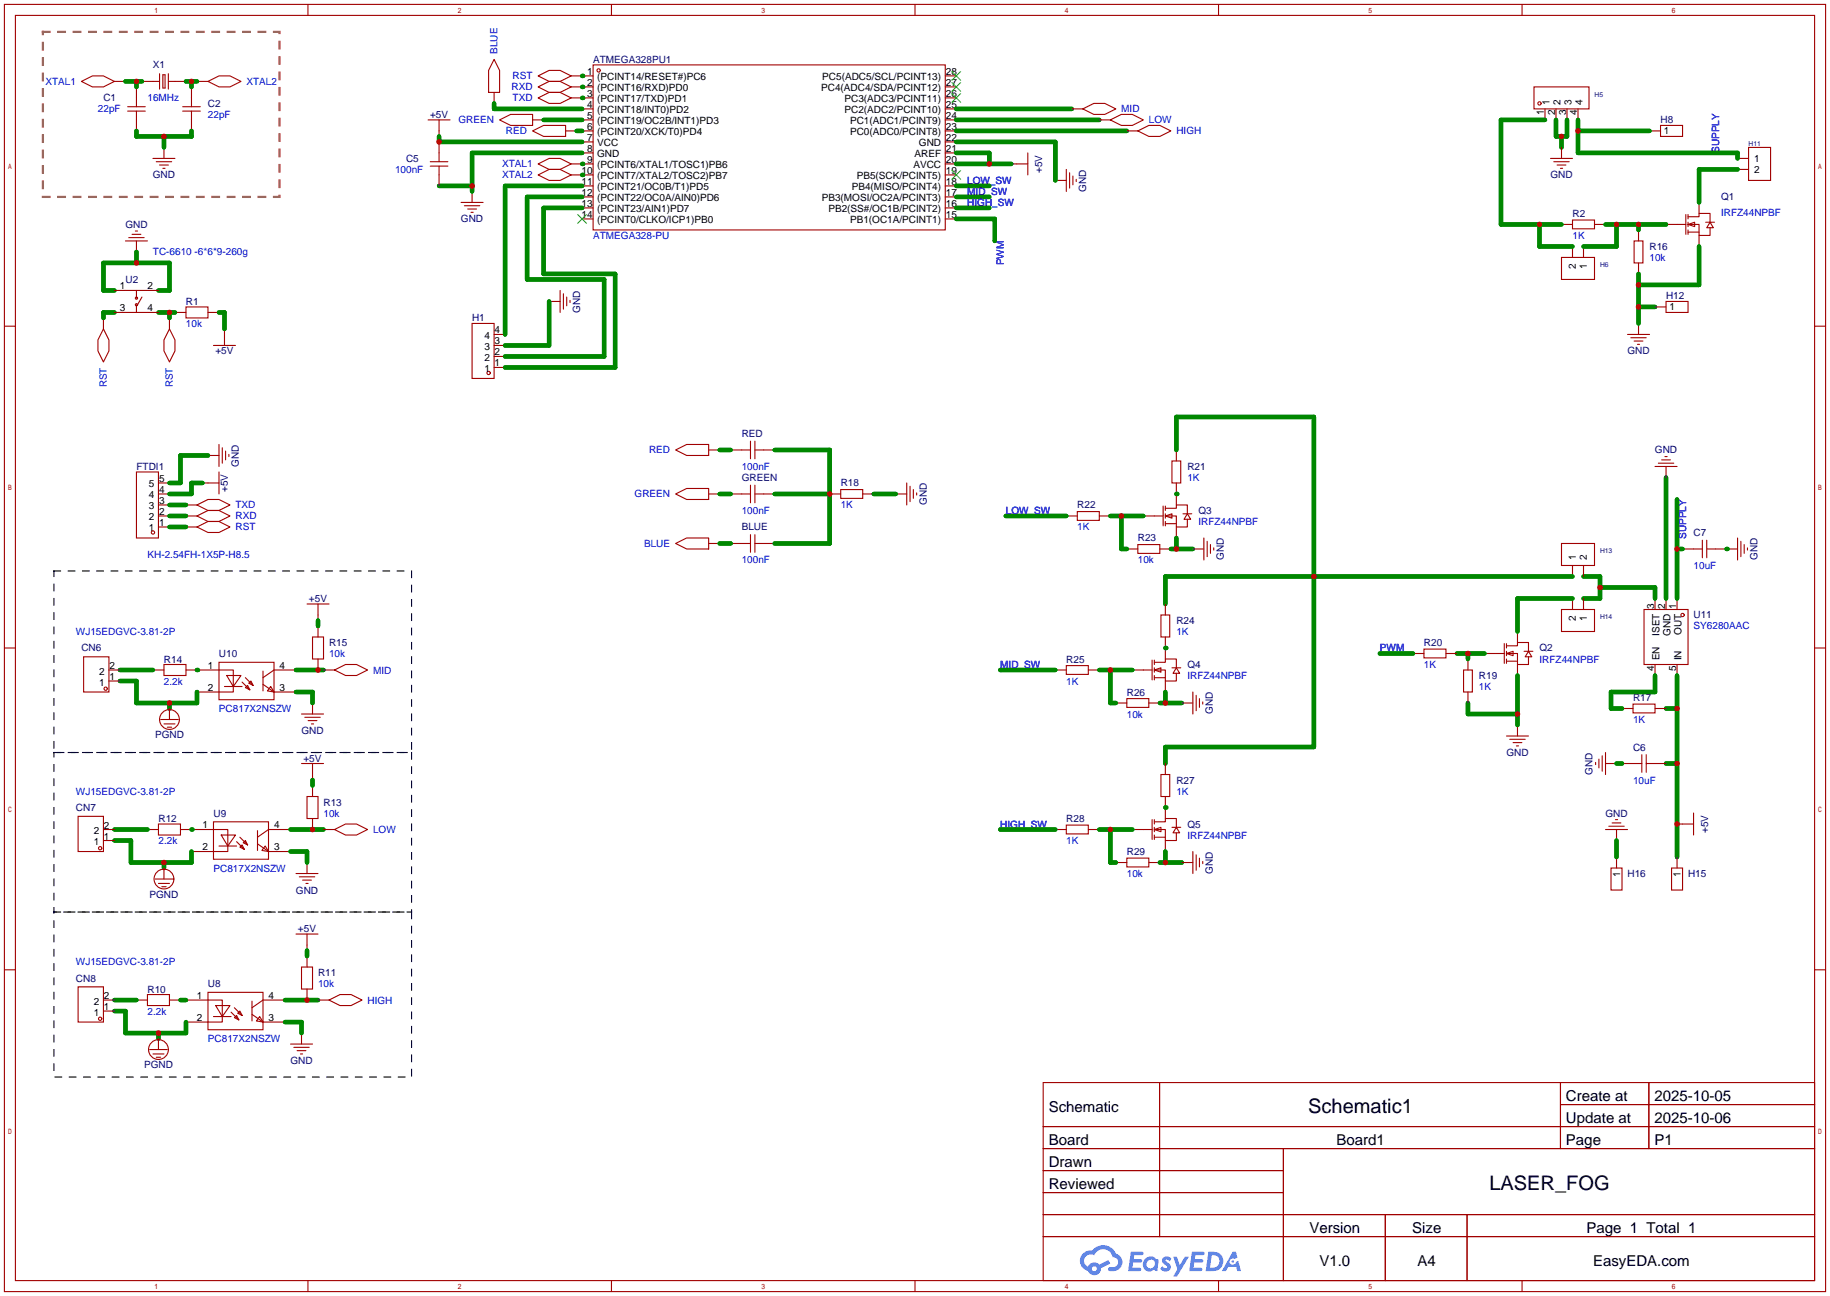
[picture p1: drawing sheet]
<svg xmlns="http://www.w3.org/2000/svg" width="422mm" height="299mm" viewBox="0 0 422 299" stroke-linecap="round" stroke-linejoin="round" font-family="sans-serif">
<g fill="#999">
<circle cx="229.6" cy="55.6" r=".51"/>
<circle cx="387.1" cy="115.3" r=".51"/>
<circle cx="318.5" cy="150.9" r=".51"/>
<circle cx="232.2" cy="119.1" r=".51"/>
<circle cx="230.9" cy="154.7" r=".51"/>
<circle cx="230.9" cy="191.5" r=".51"/>
<circle cx="228.3" cy="42.9" r=".51"/>
<circle cx="228.3" cy="45.5" r=".51"/>
<circle cx="228.3" cy="48" r=".51"/>
</g>
<g fill="none" stroke="#a10000" stroke-width=".25">
<path d="M1 1h420.4v297.2h-420.4zM3.6 3.6h415.2v292.1h-415.2zM71.1 1v2.6M141.1 1v2.6M211.2 1v2.6M281.3 1v2.6M351.3 1v2.6M1 75.3h2.6M418.8 75.3h2.6M1 149.6h2.6M418.8 149.6h2.6M1 223.9h2.6"/>
<path d="M418.8 223.9h2.6M240.8 249.9h178v45.8h-178zM267.7 249.9v35.6M360.2 249.9v15.3M360.2 255h58.6M380.6 249.9v15.3M240.8 260.1h178M240.8 265.2h178M240.8 270.3h55.4M240.8 275.3h55.4M296.2 265.2v30.5M71.1 295.7v2.5"/>
<path d="M141.1 295.7v2.5M211.2 295.7v2.5M240.8 280.4h178M240.8 285.5h178M281.3 295.7v2.5M319.8 280.4v15.3M338.6 280.4v15.3M351.3 295.7v2.5"/>
</g>
<g fill="#5487ff">
<path d="M268.5 290.3a1.3 1.3 0 0 1 1.9 .3l-.4 .6a.54 .54 0 0 0-1-.2l.2 .2a1.28 1.28 0 0 1 .8 2 1.53 1.53 0 0 1-2.2-.3l.5-.6 .8 .5a.31 .31 0 0 0 .3-.3 .31 .31 0 0 0-.2-.3 1.12 1.12 0 0 1-.7-1.9z"/>
<path d="M270.8 290.2h.8l.7 1.9 1.2-1.9h.9l-2.7 4.5h-.9l1-1.7z"/>
<path d="M261 289h2.3a.46 .46 0 0 1 .5 .1 .46 .46 0 0 1 .1 .5l-.3 .2h-1.8l-.1 .9h1.6a.4 .4 0 0 1 .3 .4 .4 .4 0 0 1-.4 .4h-1.6l-.2 1.2h1.4a.46 .46 0 0 1 .5 .1 .46 .46 0 0 1 .1 .5l-.4 .2h-2.6z"/>
<path d="M275.1 289h2.3a.47 .47 0 0 1 .5 .1 .47 .47 0 0 1 .1 .5l-.3 .2h-1.8l-.1 .9h1.6a.4 .4 0 0 1 .4 .4 .4 .4 0 0 1-.5 .4h-1.6l-.2 1.2h1.4a.46 .46 0 0 1 .5 .1 .46 .46 0 0 1 .1 .5l-.4 .2h-2.6z"/>
<path d="M284.5 289h.8l.3 1.3-.6 .4a.75 .75 0 0 0-1.1 .3 .75 .75 0 0 0 .5 1 .75 .75 0 0 0 .9-.6l.5-.3 .6 2.4h-.8l-.3-1h-1.8l-.5 1h-1z"/>
<path d="M278.9 289l-.6 4.5h1.4a2.27 2.27 0 0 0 2.7-2.3 2.27 2.27 0 0 0-2.7-2.2zM279.7 289.8a1.5 1.5 0 0 1 1.8 1.5 1.5 1.5 0 0 1-1.9 1.4h-.3z"/>
<path d="M264.4 290.6a1.6 1.6 0 0 0-.4 2.3 1.6 1.6 0 0 0 2.3 .2l.8 .4 .3-2.5-.1-.3h-.5a1.58 1.58 0 0 0-2.4-.1zM265 291.1a.99 .99 0 0 1 1.6 .6 .99 .99 0 0 1-1.3 1.1 .98 .98 0 0 1-.3-1.7z"/>
<path d="M250 289.4a2.37 2.37 0 0 0 1.1 4 1.54 1.54 0 0 0 1.8 1 1.54 1.54 0 0 0 1.2-1.6l2.2-1.1-.5-.8-2.1 1.1a1.57 1.57 0 0 0-2.6 .4 1.5 1.5 0 0 1-.7-2.1 1.5 1.5 0 0 1 2.2-.5 2.23 2.23 0 0 1 2.3-1.4 2.23 2.23 0 0 1 1.9 1.8 1.16 1.16 0 0 1 1.3 1.1 1.16 1.16 0 0 1-1.1 1.3h-.7a.47 .47 0 0 0-.5 .3 .47 .47 0 0 0 .4 .6 2.14 2.14 0 0 0 2.7-1.4 2.14 2.14 0 0 0-1.3-2.7 3.2 3.2 0 0 0-5.5-.7l-1.1 .1zM252 292.9a.6 .6 0 0 1 1.2 0 .6 .6 0 0 1-1.2 0z"/>
<circle cx="284.6" cy="291.3" r=".28"/>
</g>
<g fill="none" stroke="#a10000" stroke-width=".25">
<path d="M124.2 17.5l2.5-1.2h2.6l2.5 1.2-2.5 1.3h-2.6zM131.8 17.5h5.1M136.9 15h81.3v38.1h-81.3zM218.2 17.5h2.5M124.2 20.1l2.5-1.3h2.6l2.5 1.3-2.5 1.2h-2.6zM124.2 22.6l2.5-1.3h2.6l2.5 1.3-2.5 1.3h-2.6zM124.2 37.8l2.5-1.2h2.6l2.5 1.2-2.5 1.3h-2.6zM131.8 20.1h5.1M131.8 22.6h5.1M131.8 37.8h5.1M134.4 25.1h2.5M134.4 27.7h2.5"/>
<path d="M134.4 30.2h2.5M134.4 32.8h2.5M134.4 35.3h2.5M218.2 20.1h2.5M218.2 22.6h2.5M218.2 25.1h2.5M218.2 27.7h2.5M218.2 30.2h2.5M218.2 32.8h2.5M218.2 35.3h2.5M218.2 37.8h2.5M124.2 40.4l2.5-1.3h2.6l2.5 1.3-2.5 1.3h-2.6z"/>
<path d="M131.8 40.4h5.1M134.4 42.9h2.5M134.4 45.5h2.5M134.4 48h2.5M134.4 50.5h2.5M218.2 40.4h2.5M218.2 42.9h2.5M218.2 45.5h2.5M218.2 48h2.5M218.2 50.5h2.5"/>
<circle cx="138.2" cy="16.3" r=".38"/>
</g>
<path d="M219.7 19.1l2 2M219.7 16.5l2 2M221.7 19.1l-2 2M221.7 16.5l-2 2M219.7 39.4l2 2M219.7 21.6l2 2M221.7 39.4l-2 2M221.7 21.6l-2 2M133.3 49.5l2.1 2.1M135.4 49.5l-2.1 2.1" fill="none" stroke="#3c3" stroke-width=".25"/>
<g fill="#008700">
<circle cx="134.4" cy="17.5" r=".51"/>
<circle cx="134.4" cy="20.1" r=".51"/>
<circle cx="134.4" cy="22.6" r=".51"/>
<circle cx="134.4" cy="37.8" r=".51"/>
<circle cx="134.4" cy="40.4" r=".51"/>
</g>
<g fill="none" stroke="#a10000" stroke-width=".25">
<path d="M18.8 18.8l2.5-1.3h2.6l2.5 1.3-2.5 1.3h-2.6zM26.4 18.8h2.6M32.8 18.8h4M36.8 17v3.6M37.6 17.3h.5v3h-.5zM38.9 18.8h4M38.9 17v3.6M45.5 18.8h2.5M48 18.8l2.5-1.3h2.6l2.5 1.3-2.5 1.3h-2.6zM29.5 25.7h4M29.5 24.6h4M31.5 20.1v4.5"/>
<path d="M31.5 25.7v4.5M35.3 36.6h5.1M36.1 37.3h3.5M36.8 38.1h2.1M37.6 38.9h.5M37.8 34v2.6M42.2 25.7h4M42.2 24.6h4M44.2 20.1v4.5M44.2 25.7v4.5M98.8 27.7h5.1M99.3 37.3h4.1"/>
<path d="M99.3 38.4h4.1M101.3 27.7v3.8M101.3 32.8v4.5M101.3 38.4v4.5M233.4 37.8h3.8M237.2 35.3v5.1M246.1 39.1v5.1M246.9 39.9v3.5M29 55.6h5M29.7 54.9h3.6M30.5 54.1h2M31.2 53.3h.5"/>
<path d="M31.5 55.6v2.6M106.4 46.7h5.1M107.2 47.5h3.5M107.9 48.3h2.1M108.7 49h.5M109 44.2v2.5M243.6 41.7h2.5M247.6 40.6v2.1M248.4 41.4v.5M23.9 75.9l1.2 2.6v2.5l-1.2 2.6-1.3-2.6v-2.5zM23.9 73.4v2.5M26.4 72.1h10.2"/>
<path d="M26.4 67.1h10.2M31.5 67.1v1.7M31.5 70.4v1.7M32.8 68.6l-1.1 1.8M39.1 75.9l1.3 2.6v2.5l-1.3 2.6-1.3-2.6v-2.5zM39.1 73.4v2.5M40.4 72.1h2.5M42.9 70.9h5.1v2.5h-5.1zM48 72.1h2.5M49.3 79.8h5.1M51.8 75.9v3.9M31.5 109h5.1v15.2h-5.1z"/>
<path d="M36.6 119.1h2.5M36.6 116.6h2.5M36.6 114h2.5M36.6 111.5h2.5M42.9 119.1h2.6M42.9 116.6h2.6M45.5 116.6l2.5-1.3h2.5l2.6 1.3-2.6 1.3h-2.5zM45.5 119.1l2.5-1.2h2.5l2.6 1.2-2.6 1.3h-2.5zM46.7 111.5h3.8M48 105.2h2.5M50.5 102.6v5.1M50.5 109v5"/>
<path d="M51.3 103.4v3.5M52.1 104.1v2.1M52.8 104.9v.5M36.6 121.7h2.5M42.9 121.7h2.6M45.5 121.7l2.5-1.3h2.5l2.6 1.3-2.6 1.2h-2.5zM34 191.5h2.6M36.6 190.2h5.1v2.6h-5.1zM41.7 191.5h10.9v5.1h-8.4M49.3 189.7h12.7v8.7h-12.7zM50.5 195.3h4.1M51.1 192.8h3.3l-1.8 2.5z"/>
<path d="M54.6 194.3l1.8 1.8M55.4 193.3l1.7 1.8M55.9 195.1l.5 1-1-.5zM56.1 194.6l.5-.5 .5 1zM59.4 194.8l2.6 1.8M59.4 191.8v4.5M61.2 195.3l.8 1.3-1.5-.3zM62 196.6h5.1M67.1 191.5h-5.1l-2.6 1.8M68.3 215.6h5.1M70.9 215.6v3.9M31.5 230.9h2.5"/>
<path d="M34 229.6h5.1v2.6h-5.1zM36.6 239.8v2.5M39.1 230.9h2.6M42.9 230.9h8.4v5.1h-8.4M48 229.1h12.7v8.6h-12.7zM49.3 234.7h4M49.8 232.2h3.3l-1.8 2.5zM53.3 233.7l1.8 1.8M54.1 232.7l1.8 1.7M54.6 234.4l.5 1.1-1-.6zM54.9 233.9l.5-.5 .5 1zM58.2 234.2l2.5 1.8"/>
<path d="M58.2 231.1v4.6M59.9 234.7l.8 1.3-1.5-.3zM60.7 236h5.1M65.8 230.9h-5.1l-2.5 1.8M69.6 223.3h2.5v5h-2.5zM69.6 238.5v2.5M70.9 220.7v2.6M70.9 228.3v2.6M34.5 242.3h4.1M35.3 243.3h2.5M36.1 244.1h1M67.1 241h5"/>
<path d="M67.8 241.8h3.6M68.6 242.6h2M69.3 243.3h.5"/>
<circle cx="31.5" cy="70.4" r=".25"/>
<circle cx="31.5" cy="68.8" r=".25"/>
<circle cx="35.3" cy="122.9" r=".38"/>
<circle cx="36.6" cy="242.3" r="2.29"/>
</g>
<g fill="none" stroke="#008700" stroke-width="1">
<path d="M29 18.8h3.8M31.5 18.8v1.3M42.9 18.8h2.6M44.2 18.8v1.3M31.5 30.2v1.3h12.7v-1.3M37.8 31.5v2.5M101.3 31.5v1.3h33.1M134.4 35.3h-25.4v8.9M220.7 37.8h12.7M220.7 35.3h7.6v2.5M220.7 32.8h22.9v8.9M31.5 58.2v2.5"/>
<path d="M101.3 42.9h7.7M26.4 67.1h-2.5v-6.4h15.2v6.4h-2.5M26.4 72.1h-2.5v1.3M36.6 72.1h3.8M39.1 72.1v1.3M50.5 72.1h1.3v3.8M39.1 116.6h3.8M39.1 119.1h3.8M46.7 111.5h-2.5v2.5h-5.1M48 105.2h-6.3v6.3h-2.6M39.1 121.7h3.8M26.4 191.5h7.6"/>
<path d="M70.9 219.5v1.2M26.4 230.9h5.1M26.4 233.4h2.6v5.1h13.9v-2.5M36.6 238.5v1.3M41.7 230.9h1.2M65.8 230.9h7.6M65.8 236h3.8v2.5"/>
</g>
<circle cx="44.2" cy="191.5" r=".51" fill="#008700"/>
<path d="M27.7 154.7h7.6M26.4 194.1h3.8v5h14v-2.5M37.8 199.1v1.3M67.1 191.5h7.6M67.1 196.6h3.8v2.5M72.1 180.1v1.3" fill="none" stroke="#008700" stroke-width="1"/>
<g fill="none" stroke="#a10000" stroke-width=".25">
<path d="M35.3 154.7h2.5M37.8 153.4h5.1v2.6h-5.1zM42.9 154.7h10.9v5.1h-8.3M50.5 152.9h12.7v8.6h-12.7zM51.8 158.5h4.1M52.3 156h3.3l-1.8 2.5zM55.9 157.5l1.8 1.8M56.6 156.5l1.8 1.7M57.1 158.2l.6 1.1-1.1-.6zM57.4 157.7l.5-.5 .5 1zM60.7 158l2.5 1.8M60.7 154.9v4.6"/>
<path d="M62.5 158.5l.7 1.3-1.5-.3zM63.2 159.8h5.1M68.3 154.7h-5.1l-2.5 1.8M69.6 176.3h5.1M72.1 176.3v3.8M70.9 183.9h2.5v5.1h-2.5zM70.9 199.1v2.6M72.1 181.4v2.5M72.1 189v2.5M35.8 202.9h4.1M36.6 204h2.5M37.3 204.7h1.1"/>
<path d="M37.8 200.4v2.5M68.3 201.7h5.1M69.1 202.4h3.5M69.8 203.2h2.1M70.6 204h.5"/>
<circle cx="37.8" cy="202.9" r="2.29"/>
</g>
<circle cx="45.5" cy="154.7" r=".51" fill="#008700"/>
<g fill="none" stroke="#008700" stroke-width="1">
<path d="M220.7 25.1h26.7M220.7 27.7h33M220.7 30.2h39.4M356.6 27.7h-10.1v24.1h13.9M359.2 27.7v3.8h2.5v-3.8M360.4 31.5v2.5M401.1 39.1h-8.9v7.6M134.4 42.9h-17.8v34.3M134.4 45.5h-12.7v19h17.7v17.8h-22.8M220.7 50.5h8.9v5.1M355.3 51.8v5.1h7.7M370.6 51.8h14"/>
<path d="M373.1 51.8v5.1h-7.6M378.2 51.8v1.3M392.2 56.9v8.9h-14M126.7 69.6v10.2h-10.1M378.2 63.2v11.5M378.2 70.9h3.8M384.6 110.2v28M387.1 115.3v22.9M387.1 126.7h1.3M27.7 157.2h3.8v5.1h14v-2.5M68.3 154.7h6.4M68.3 159.8h3.8v2.5"/>
<path d="M73.4 143.3v1.2M387.1 156v41.9M39.1 162.3v1.3M373.1 176.3h1.3M384.6 176.3h2.5M384.6 163.6h2.5"/>
</g>
<g fill="none" stroke="#a10000" stroke-width=".25">
<path d="M247.4 25.1h2.5M249.9 25.1l2.6-1.2h2.5l2.6 1.2-2.6 1.3h-2.5zM354.1 20.1h12.7v5h-12.7zM356.6 25.1v2.6M357.9 36.6h5.1M358.6 37.3h3.6M359.2 25.1v2.6M359.4 38.1h2M360.2 38.9h.5M360.4 34v2.6M361.7 25.1v2.6M364.2 25.1v2.6"/>
<path d="M380.7 30.2h2.6M383.3 29h5.1v2.5h-5.1zM401.1 36.6h2.5M401.1 39.1h2.5M403.6 34h5.1v7.7h-5.1zM360.4 59.4h7.6v5.1h-7.6zM360.4 51.8h2.6M363 50.8h5v2h-5zM363 56.9v2.5M365.5 56.9v2.5M368 51.8h2.6M377.2 55.6h2v5.1h-2z"/>
<path d="M378.2 53.1v2.5M384.6 51.8h4.5M389.1 49.5v4.6M389.6 51.8l1.6-.5v1zM389.6 50h2.6v-.7h2.5v2M389.6 51.8h2.6v2.6h2.5v-1.8M389.6 53.6h2.6M389.6 49.5v1M389.6 51.3v1M389.6 53.1v1M392.2 46.7v2.6M392.2 54.4v2.5"/>
<path d="M393.7 51.3h2M394.7 51.3l.8 1.3h-1.5zM109 74.7h5v12.7h-5zM114 79.8h2.6M114 77.2h2.6M126.7 69.6h2.6M129.3 67.1v5M130 67.8v3.6M130.8 68.6v2M131.6 69.3v.6M375.7 77.2h5M376.4 78h3.6"/>
<path d="M377.2 78.7h2M378 79.5h.5M378.2 60.7v2.5M378.2 74.7v2.5M114 84.8h2.6M114 82.3h2.6M382 107.7h5.1M382.8 106.9h3.5M383.5 106.2h2.1M384.3 105.4h.5M384.6 107.7v2.5M70.9 139.4h5"/>
<path d="M73.4 139.4v3.9M382 138.2v2.5M384.6 138.2v2.5M387.1 138.2v2.5M388.4 126.7h4.5M392.9 124.7v4.1M394 124.7v4.1M394 126.7h7.1M401.1 124.2v5.1M401.8 125v3.5M402.6 125.7v2.1M403.4 126.5v.5"/>
<path d="M19.3 151.6h5.8v8.2h-5.8zM25.1 154.7h2.6M25.1 157.2h2.6M72.1 147.1h2.6v5h-2.6zM73.4 144.5v2.6M73.4 152.1v2.6M74.7 154.7h2.5M77.2 154.7l2.6-1.3h2.5l2.5 1.3-2.5 1.3h-2.5zM379.5 140.7h10.1v12.7h-10.1zM382 153.4v2.6M387.1 153.4v2.6M37.1 166.1h4"/>
<path d="M37.8 167.1h2.6M38.6 167.9h1M39.1 163.6v2.5M69.6 164.8h5.1M70.4 165.6h3.5M71.1 166.4h2.1M71.9 167.1h.5M72.1 162.3v2.5M368.3 176v.5M369.1 175.3v2M369.8 174.5v3.6M370.6 176.3h2.5"/>
<path d="M370.6 173.7v5.1M374.4 176.3h4.6M379 174.2v4.1M380 176.3h4.6M380 174.2v4.1M18 188.5h5.9v8.1h-5.9zM23.9 194.1h2.5M23.9 191.5h2.5M74.7 191.5h2.5M77.2 191.5l2.6-1.3h2.5l2.5 1.3-2.5 1.3h-2.5zM18 227.8h5.9v8.2h-5.9zM23.9 233.4h2.5"/>
<path d="M23.9 230.9h2.5M73.4 230.9h2.5M75.9 230.9l2.6-1.3h2.5l2.6 1.3-2.6 1.3h-2.5z"/>
<circle cx="355.3" cy="23.9" r=".38"/>
<circle cx="112.8" cy="86.1" r=".38"/>
<circle cx="24.4" cy="159" r=".38"/>
<circle cx="388.4" cy="142" r=".38"/>
<circle cx="39.1" cy="166.1" r="2.29"/>
<circle cx="23.1" cy="195.8" r=".38"/>
<circle cx="23.1" cy="235.2" r=".38"/>
</g>
<path d="M12.4 131.8h82.6v41.9h-82.6zM12.4 173.7h82.6v36.9h-82.6zM12.4 210.6h82.6v38.1h-82.6z" fill="none" stroke="#000" stroke-width=".25" stroke-dasharray="1.5 1.8"/>
<path d="M9.9 7.4h54.6v38.1h-54.6z" fill="none" stroke="#963" stroke-width=".51" stroke-dasharray="1.5 2"/>
<circle cx="398.5" cy="126.7" r=".51" fill="#008700"/>
<g fill="none" stroke="#008700" stroke-width="1">
<path d="M114 23.9v1.2h20.4M125.5 27.7h8.9M133.1 30.2h1.3M364.2 27.7v7.6h36.9v1.3M364.2 30.2h16.5M166.1 114h2.6M166.1 103.9h2.6M178.8 114h12.7M178.8 103.9h12.7v21.6h-12.7M201.7 114h5.1M166.1 125.5h2.6M363 138.2h-12.7v7.6"/>
<path d="M365.5 133.1h3.8v5.1h-3.8M369.3 135.6h12.7v2.6M318.5 150.9h7.6M336.3 150.9h6.3M338.8 150.9v1.2M350.3 156v11.4M382 156v3.8h-10.1v3.8h2.5M338.8 162.3v2.5h11.5"/>
</g>
<g fill="none" stroke="#a10000" stroke-width=".25">
<path d="M114 13.7l1.3 2.6v5h-2.5v-5zM114 21.3v2.6M115.3 27.7l2.6-1.3h5v2.6h-5zM122.9 30.2l2.6-1.2h5.1v2.5h-5.1zM122.9 27.7h2.6M130.6 30.2h2.5M382 70.9h2.6M384.6 69.6h5v2.5h-5zM156 103.9l2.5-1.3h5.1v2.6h-5.1zM156 114l2.5-1.2h5.1v2.5h-5.1zM163.6 103.9h2.5M163.6 114h2.5"/>
<path d="M168.7 103.9h4.5M168.7 114h4.5M173.2 101.9v4M173.2 112v4.1M174.2 103.9h4.6M174.2 101.9v4M174.2 112v4.1M174.2 114h4.6M191.5 114h2.6M194.1 113h5v2.1h-5zM199.1 114h2.6M206.8 114h2.5"/>
<path d="M209.3 111.5v5.1M210.1 112.3v3.5M210.8 113v2.1M211.6 113.8v.5M263.9 119.1h4.6M268.5 116.8v4.6M269 119.1l1.5-.5v1zM269 117.3h2.5v-.7h2.6v2M269 119.1h2.5v2.6h2.6v-1.8M269 116.8v1.1M269 118.6v1M270.5 106.4h2v5.1h-2z"/>
<path d="M271.5 103.9v2.5M271.5 111.5v5.1M273 118.6h2.1M274.1 118.6l.7 1.3h-1.5zM156 125.5l2.5-1.3h5.1v2.5h-5.1zM163.6 125.5h2.5M168.7 125.5h4.5M173.2 123.4v4.1M174.2 123.4v4.1M174.2 125.5h4.6M269 120.9h2.5M269 120.4v1"/>
<path d="M271.5 121.7v2.5M360.4 125.5h7.6v5.1h-7.6zM363 130.6v2.5M363 138.2v2.5M365.5 130.6v2.5M365.5 138.2v2.5M326.1 150.9h2.6M328.7 149.9h5.1v2h-5.1zM333.8 150.9h2.5M337.8 154.7h2.1v5.1h-2.1zM338.8 152.1v2.6M338.8 159.8v2.5"/>
<path d="M342.6 150.9h4.6M347.2 148.6v4.6M347.7 150.9l1.5-.5v1zM347.7 149.1h2.6v-.8h2.5v2.1M347.7 150.9h2.6v2.5h2.5v-1.8M347.7 152.7h2.6M347.7 148.6v1M347.7 150.4v1M347.7 152.1v1.1M350.3 145.8v2.5M350.3 153.4v2.6M351.8 150.4h2"/>
<path d="M352.8 150.4l.8 1.2h-1.6zM360.4 140.7h7.6v5.1h-7.6zM347.7 169.9h5.1M348.5 170.7h3.5M349.2 171.4h2.1M350 172.2h.5M350.3 167.4v2.5M374.4 163.6h2.5M376.9 162.6h5.1v2h-5.1zM382 163.6h2.6M387.1 190.2h3.8M390.9 187.7v5.1"/>
</g>
<circle cx="271.5" cy="114" r=".51" fill="#008700"/>
<g fill="none" stroke="#a10000" stroke-width=".25">
<path d="M246.1 119.1h2.6M248.7 118.1h5v2h-5zM253.7 119.1h2.6M260.1 126.7h2.5M262.6 125.7h5.1v2.1h-5.1zM267.7 126.7h2.6M269 139.4v2.6M275.3 126.7h2.6M277.9 124.2v5.1M278.6 125v3.5M279.4 125.7v2.1M280.2 126.5v.5"/>
<path d="M261.4 154.7h4.5M265.9 152.4v4.6M266.4 154.7l1.6-.5v1zM266.4 152.9h2.6v-.8h2.5v2.1M266.4 154.7h2.6v2.5h2.5v-1.8M266.4 156.5h2.6M266.4 152.4v1M266.4 154.2v1M266.4 156v1M268 142h2v5.1h-2zM269 147.1v5M269 157.2v2.6"/>
<path d="M270.5 154.2h2M271.5 154.2l.8 1.2h-1.5z"/>
</g>
<path d="M256.3 119.1h7.6M258.8 119.1v7.6h1.3M271.5 103.9v-7.6h31.8v76.2h-34.3v3.8M270.3 126.7h5M271.5 124.2v2.5M363 133.1h-94v6.3" fill="none" stroke="#008700" stroke-width="1"/>
<circle cx="269" cy="149.6" r=".51" fill="#008700"/>
<g fill="none" stroke="#a10000" stroke-width=".25">
<path d="M243.6 154.7h2.5M246.1 153.7h5.1v2h-5.1zM251.2 154.7h2.5M275.3 159.8v5M257.6 162.3h2.5M260.1 161.3h5.1v2h-5.1zM265.2 162.3h2.5M268 178.8h2v5.1h-2zM269 176.3v2.5M272.8 162.3h2.5M276.1 160.5v3.6M276.9 161.3v2"/>
<path d="M277.6 162.1v.5M261.4 191.5h4.5M265.9 189.2v4.6M266.4 191.5l1.6-.5v1zM266.4 189.7h2.6v-.7h2.5v2M266.4 191.5h2.6v2.6h2.5v-1.8M266.4 193.3h2.6M266.4 189.2v1M266.4 191v1M266.4 192.8v1M269 183.9v5.1M269 194.1v2.5"/>
<path d="M270.5 191h2M271.5 191l.8 1.3h-1.5z"/>
</g>
<path d="M253.7 154.7h7.7M256.3 154.7v7.6h1.3M269 159.8v2.5M267.7 162.3h5.1" fill="none" stroke="#008700" stroke-width="1"/>
<circle cx="269" cy="186.4" r=".51" fill="#008700"/>
<g fill="none" stroke="#a10000" stroke-width=".25">
<path d="M253.7 27.7h2.6M256.3 27.7l2.5-1.3h2.6l2.5 1.3-2.5 1.3h-2.6zM260.1 30.2h2.5M262.6 30.2l2.6-1.2h2.5l2.6 1.2-2.6 1.3h-2.5zM243.6 191.5h2.5M246.1 190.5h5.1v2h-5.1zM251.2 191.5h2.5M257.6 199.1h2.5M260.1 198.1h5.1v2.1h-5.1zM265.2 199.1h2.5M272.8 199.1h2.5M275.3 196.6v5.1"/>
<path d="M276.1 197.4v3.5M276.9 198.1v2.1M277.6 198.9v.5M370.6 191.5h5.1M371.3 190.8h3.6M372.1 190h2M372.9 189.2h.5M373.1 191.5v2.6M373.1 197.9v2.5M387.1 197.9v2.5M371.9 200.4h2.5v5.1h-2.5zM385.8 200.4h2.6v5.1h-2.6z"/>
</g>
<path d="M134.4 48h-8.9v15.2h16.5v21.6h-25.4M220.7 42.9h7.6M220.7 45.5h7.6M220.7 48h7.6M232.2 119.1h13.9M230.9 154.7h12.7M230.9 191.5h12.7M253.7 191.5h7.7M256.3 191.5v7.6h1.3M267.7 199.1h5.1M269 196.6v2.5M373.1 194.1v3.8" fill="none" stroke="#008700" stroke-width="1"/>
<g fill="#c00">
<circle cx="228.3" cy="37.8" r=".63"/>
<circle cx="101.3" cy="32.8" r=".63"/>
<circle cx="109" cy="42.9" r=".63"/>
<circle cx="39.1" cy="72.1" r=".63"/>
<circle cx="37.8" cy="31.5" r=".63"/>
<circle cx="31.5" cy="18.8" r=".63"/>
<circle cx="44.2" cy="18.8" r=".63"/>
<circle cx="31.5" cy="60.7" r=".63"/>
<circle cx="36.6" cy="238.5" r=".63"/>
<circle cx="70.9" cy="230.9" r=".63"/>
<circle cx="37.8" cy="199.1" r=".63"/>
<circle cx="72.1" cy="191.5" r=".63"/>
<circle cx="39.1" cy="162.3" r=".63"/>
<circle cx="73.4" cy="154.7" r=".63"/>
<circle cx="378.2" cy="65.8" r=".63"/>
<circle cx="378.2" cy="70.9" r=".63"/>
<circle cx="360.4" cy="31.5" r=".63"/>
<circle cx="355.3" cy="51.8" r=".63"/>
<circle cx="373.1" cy="51.8" r=".63"/>
<circle cx="378.2" cy="51.8" r=".63"/>
<circle cx="387.1" cy="176.3" r=".63"/>
<circle cx="387.1" cy="163.6" r=".63"/>
<circle cx="387.1" cy="190.2" r=".63"/>
<circle cx="387.1" cy="126.7" r=".63"/>
<circle cx="364.2" cy="30.2" r=".63"/>
<circle cx="191.5" cy="114" r=".63"/>
<circle cx="369.3" cy="135.6" r=".63"/>
<circle cx="350.3" cy="164.8" r=".63"/>
<circle cx="338.8" cy="150.9" r=".63"/>
<circle cx="258.8" cy="119.1" r=".63"/>
<circle cx="271.5" cy="126.7" r=".63"/>
<circle cx="303.3" cy="133.1" r=".63"/>
<circle cx="256.3" cy="154.7" r=".63"/>
<circle cx="269" cy="162.3" r=".63"/>
<circle cx="256.3" cy="191.5" r=".63"/>
<circle cx="269" cy="199.1" r=".63"/>
</g>
<g font-size="4.6">
<text x="302" y="257">Schematic1</text>
<text x="343.8" y="274.8">LASER_FOG</text>
</g>
<g font-size="3.5">
<text x="242.1" y="256.7">Schematic</text>
<text x="361.5" y="254.2">Create at</text>
<text x="381.9" y="254.2">2025-10-05</text>
<text x="361.5" y="259.2">Update at</text>
<text x="381.9" y="259.2">2025-10-06</text>
<text x="242.1" y="264.3">Board</text>
<text x="242.1" y="269.4">Drawn</text>
<text x="308.5" y="264.3">Board1</text>
<text x="361.5" y="264.3">Page</text>
<text x="381.9" y="264.3">P1</text>
<text x="242.1" y="274.5">Reviewed</text>
<text x="302.3" y="284.6">Version</text>
<text x="326" y="284.6">Size</text>
<text x="366.2" y="284.6">Page 1 Total 1</text>
<text x="304.6" y="292.3">V1.0</text>
<text x="327.2" y="292.3">A4</text>
<text x="367.7" y="292.3">EasyEDA.com</text>
</g>
<g font-size="2.3" fill="#000080">
<text x="35.3" y="15.8">X1</text>
<text x="136.9" y="14.5">ATMEGA328PU1</text>
<text x="23.9" y="23.4">C1</text>
<text x="48" y="24.7">C2</text>
<text x="99.3" y="27.2">+5V</text>
<text x="383.3" y="28.5">H8</text>
<text x="35.3" y="41.2">GND</text>
<text x="93.7" y="37.4">C5</text>
<text x="240.6" y="39.9" transform="rotate(-90 240.6 39.9)">+5V</text>
<text x="357.9" y="41.2">GND</text>
<text x="250.7" y="44.2" transform="rotate(-90 250.7 44.2)">GND</text>
<text x="397.3" y="46.3">Q1</text>
<text x="28.9" y="52.6">GND</text>
<text x="106.4" y="51.4">GND</text>
<text x="363" y="50.1">R2</text>
<text x="380.7" y="57.7">R16</text>
<text x="29" y="65.3">U2</text>
<text x="42.9" y="70.4">R1</text>
<text x="384.6" y="69.1">H12</text>
<text x="109" y="74.2">H1</text>
<text x="133.9" y="72.2" transform="rotate(-90 133.9 72.2)">GND</text>
<text x="49.7" y="81.8">+5V</text>
<text x="375.6" y="81.8">GND</text>
<text x="171.2" y="100.9">RED</text>
<text x="55.2" y="107.7" transform="rotate(-90 55.2 107.7)">GND</text>
<text x="382" y="104.7">GND</text>
<text x="31.5" y="108.5">FTDI1</text>
<text x="52.6" y="113.6" transform="rotate(-90 52.6 113.6)">+5V</text>
<text x="171.2" y="111">GREEN</text>
<text x="194.1" y="112.3">R18</text>
<text x="274.1" y="108.5">R21</text>
<text x="213.9" y="116.6" transform="rotate(-90 213.9 116.6)">GND</text>
<text x="248.7" y="117.4">R22</text>
<text x="276.6" y="118.7">Q3</text>
<text x="171.2" y="122.5">BLUE</text>
<text x="262.6" y="125">R23</text>
<text x="390.9" y="123.7">C7</text>
<text x="282.5" y="129.3" transform="rotate(-90 282.5 129.3)">GND</text>
<text x="405.7" y="129.3" transform="rotate(-90 405.7 129.3)">GND</text>
<text x="71.3" y="139">+5V</text>
<text x="390.9" y="142.8">U11</text>
<text x="75.9" y="149.1">R15</text>
<text x="271.5" y="144.1">R24</text>
<text x="328.7" y="149.1">R20</text>
<text x="18.8" y="150.4">CN6</text>
<text x="37.8" y="153">R14</text>
<text x="50.5" y="151.7">U10</text>
<text x="246.1" y="153">R25</text>
<text x="274.1" y="154.2">Q4</text>
<text x="355.3" y="150.4">Q2</text>
<text x="260.1" y="160.6">R26</text>
<text x="341.4" y="156.8">R19</text>
<text x="376.9" y="161.8">R17</text>
<text x="280" y="164.9" transform="rotate(-90 280 164.9)">GND</text>
<text x="35.8" y="170.5">PGND</text>
<text x="69.6" y="169.5">GND</text>
<text x="376.9" y="173.3">C6</text>
<text x="70.1" y="175.8">+5V</text>
<text x="347.7" y="174.5">GND</text>
<text x="367.6" y="178.8" transform="rotate(-90 367.6 178.8)">GND</text>
<text x="74.7" y="186">R13</text>
<text x="271.5" y="180.9">R27</text>
<text x="17.5" y="187.2">CN7</text>
<text x="36.6" y="189.8">R12</text>
<text x="49.3" y="188.5">U9</text>
<text x="246.1" y="189.8">R28</text>
<text x="274.1" y="191.1">Q5</text>
<text x="370.6" y="188.5">GND</text>
<text x="260.1" y="197.4">R29</text>
<text x="394.3" y="192.3" transform="rotate(-90 394.3 192.3)">+5V</text>
<text x="280" y="201.7" transform="rotate(-90 280 201.7)">GND</text>
<text x="375.7" y="202.5">H16</text>
<text x="389.6" y="202.5">H15</text>
<text x="34.5" y="207.3">PGND</text>
<text x="68.3" y="206.3">GND</text>
<text x="68.8" y="215.2">+5V</text>
<text x="17.5" y="226.6">CN8</text>
<text x="48" y="227.9">U8</text>
<text x="73.4" y="225.3">R11</text>
<text x="34" y="229.2">R10</text>
<text x="67" y="245.7">GND</text>
<text x="33.2" y="246.7">PGND</text>
</g>
<g font-size="2.3" fill="#00f">
<text x="114.9" y="12.4" transform="rotate(-90 114.9 12.4)">BLUE</text>
<text x="10.5" y="19.6">XTAL1</text>
<text x="34" y="23.4">16MHz</text>
<text x="56.9" y="19.6">XTAL2</text>
<text x="118.1" y="20.9">RXD</text>
<text x="118.3" y="18.3">RST</text>
<text x="118.3" y="23.4">TXD</text>
<text x="22.6" y="26">22pF</text>
<text x="48" y="27.2">22pF</text>
<text x="105.8" y="28.5">GREEN</text>
<text x="258.8" y="26">MID</text>
<text x="265.2" y="28.5">LOW</text>
<text x="116.8" y="31">RED</text>
<text x="271.5" y="31">HIGH</text>
<text x="396.8" y="35.3" transform="rotate(-90 396.8 35.3)">SUPPLY</text>
<text x="91.2" y="39.9">100nF</text>
<text x="115.9" y="38.7">XTAL1</text>
<text x="115.9" y="41.2">XTAL2</text>
<text x="223.3" y="42.5">LOW_SW</text>
<text x="223.3" y="45">MID_SW</text>
<text x="223.3" y="47.5">HIGH_SW</text>
<text x="397.3" y="49.8">IRFZ44NPBF</text>
<text x="35.3" y="59">TC-6610 -6*6*9-260g</text>
<text x="136.9" y="55.2">ATMEGA328-PU</text>
<text x="363" y="55.2">1K</text>
<text x="231.7" y="61.3" transform="rotate(-90 231.7 61.3)">PWM</text>
<text x="380.7" y="60.2">10k</text>
<text x="42.9" y="75.5">10k</text>
<text x="24.7" y="89.5" transform="rotate(-90 24.7 89.5)">RST</text>
<text x="39.9" y="89.5" transform="rotate(-90 39.9 89.5)">RST</text>
<text x="149.8" y="104.7">RED</text>
<text x="171.2" y="108.5">100nF</text>
<text x="274.1" y="111">1K</text>
<text x="54.4" y="117.4">TXD</text>
<text x="54.4" y="119.9">RXD</text>
<text x="146.5" y="114.9">GREEN</text>
<text x="171.2" y="118.7">100nF</text>
<text x="194.1" y="117.4">1K</text>
<text x="232.2" y="118.7">LOW_SW</text>
<text x="54.4" y="122.5">RST</text>
<text x="248.7" y="122.5">1K</text>
<text x="276.6" y="121.2">IRFZ44NPBF</text>
<text x="389.2" y="124.4" transform="rotate(-90 389.2 124.4)">SUPPLY</text>
<text x="34" y="128.8">KH-2.54FH-1X5P-H8.5</text>
<text x="148.7" y="126.3">BLUE</text>
<text x="171.2" y="130.1">100nF</text>
<text x="262.6" y="130.1">10k</text>
<text x="390.9" y="131.4">10uF</text>
<text x="17.5" y="146.6">WJ15EDGVC-3.81-2P</text>
<text x="271.5" y="146.6">1K</text>
<text x="390.9" y="145.3">SY6280AAC</text>
<text x="75.9" y="151.7">10k</text>
<text x="86.1" y="155.5">MID</text>
<text x="230.9" y="154.2">MID_SW</text>
<text x="318.5" y="150.4">PWM</text>
<text x="328.7" y="154.2">1K</text>
<text x="355.3" y="153">IRFZ44NPBF</text>
<text x="37.8" y="158">2.2k</text>
<text x="246.1" y="158">1K</text>
<text x="274.1" y="156.8">IRFZ44NPBF</text>
<text x="341.4" y="159.3">1K</text>
<text x="50.5" y="164.4">PC817X2NSZW</text>
<text x="260.1" y="165.7">10k</text>
<text x="376.9" y="166.9">1K</text>
<text x="17.5" y="183.4">WJ15EDGVC-3.81-2P</text>
<text x="271.5" y="183.4">1K</text>
<text x="376.9" y="180.9">10uF</text>
<text x="74.7" y="188.5">10k</text>
<text x="230.9" y="191.1">HIGH_SW</text>
<text x="36.6" y="194.9">2.2k</text>
<text x="86.1" y="192.3">LOW</text>
<text x="246.1" y="194.9">1K</text>
<text x="274.1" y="193.6">IRFZ44NPBF</text>
<text x="49.3" y="201.2">PC817X2NSZW</text>
<text x="260.1" y="202.5">10k</text>
<text x="17.5" y="222.8">WJ15EDGVC-3.81-2P</text>
<text x="73.4" y="227.9">10k</text>
<text x="84.8" y="231.7">HIGH</text>
<text x="34" y="234.2">2.2k</text>
<text x="48" y="240.6">PC817X2NSZW</text>
</g>
<g font-size="2.3">
<text x="135.5" y="17.3">1</text>
<text x="218.3" y="17.3">28</text>
<text x="135.5" y="19.8">2</text>
<text x="135.5" y="22.4">3</text>
<text x="137.8" y="18.6">(PCINT14/RESET#)PC6</text>
<text x="137.8" y="21.1">(PCINT16/RXD)PD0</text>
<text x="137.8" y="23.6">(PCINT17/TXD)PD1</text>
<text x="189.5" y="21.1">PC4(ADC4/SDA/PCINT12)</text>
<text x="189.8" y="18.6">PC5(ADC5/SCL/PCINT13)</text>
<text x="194.9" y="23.6">PC3(ADC3/PCINT11)</text>
<text x="218.3" y="22.4">26</text>
<text x="218.3" y="19.8">27</text>
<text x="135.5" y="24.9">4</text>
<text x="135.5" y="27.5">5</text>
<text x="135.5" y="30">6</text>
<text x="137.8" y="26.2">(PCINT18/INT0)PD2</text>
<text x="137.8" y="28.7">(PCINT19/OC2B/INT1)PD3</text>
<text x="194.9" y="26.2">PC2(ADC2/PCINT10)</text>
<text x="196.2" y="28.7">PC1(ADC1/PCINT9)</text>
<text x="218.3" y="30">23</text>
<text x="218.3" y="27.5">24</text>
<text x="218.3" y="24.9">25</text>
<text x="356.4" y="26.6" transform="rotate(-90 356.4 26.6)">1</text>
<text x="357.7" y="24.2" transform="rotate(-90 357.7 24.2)">1</text>
<text x="358.9" y="26.6" transform="rotate(-90 358.9 26.6)">2</text>
<text x="360.2" y="24.2" transform="rotate(-90 360.2 24.2)">2</text>
<text x="361.5" y="26.6" transform="rotate(-90 361.5 26.6)">3</text>
<text x="362.7" y="24.2" transform="rotate(-90 362.7 24.2)">3</text>
<text x="364" y="26.6" transform="rotate(-90 364 26.6)">4</text>
<text x="365.3" y="24.2" transform="rotate(-90 365.3 24.2)">4</text>
<text x="135.5" y="32.5">7</text>
<text x="135.5" y="35.1">8</text>
<text x="137.8" y="31.3">(PCINT20/XCK/T0)PD4</text>
<text x="137.8" y="33.8">VCC</text>
<text x="196.2" y="31.3">PC0(ADC0/PCINT8)</text>
<text x="212.1" y="33.8">GND</text>
<text x="218.3" y="35.1">21</text>
<text x="218.3" y="32.5">22</text>
<text x="384" y="31">1</text>
<text x="134.2" y="40.2">10</text>
<text x="135.5" y="37.6">9</text>
<text x="137.8" y="36.3">GND</text>
<text x="137.8" y="38.9">(PCINT6/XTAL1/TOSC1)PB6</text>
<text x="137.8" y="41.4">(PCINT7/XTAL2/TOSC2)PB7</text>
<text x="197.7" y="41.4">PB5(SCK/PCINT5)</text>
<text x="210.8" y="38.9">AVCC</text>
<text x="211.1" y="36.3">AREF</text>
<text x="218.3" y="40.2">19</text>
<text x="218.3" y="37.6">20</text>
<text x="404.9" y="37.4">1</text>
<text x="404.9" y="39.9">2</text>
<text x="134.2" y="42.7">11</text>
<text x="134.2" y="45.2">12</text>
<text x="134.2" y="47.8">13</text>
<text x="137.8" y="44">(PCINT21/OC0B/T1)PD5</text>
<text x="137.8" y="46.5">(PCINT22/OC0A/AIN0)PD6</text>
<text x="189.7" y="46.5">PB3(MOSI/OC2A/PCINT3)</text>
<text x="196.6" y="44">PB4(MISO/PCINT4)</text>
<text x="218.3" y="47.8">16</text>
<text x="218.3" y="45.2">17</text>
<text x="218.3" y="42.7">18</text>
<text x="134.2" y="50.3">14</text>
<text x="137.8" y="49">(PCINT23/AIN1)PD7</text>
<text x="137.8" y="51.6">(PCINT0/CLKO/ICP1)PB0</text>
<text x="191.2" y="49">PB2(SS#/OC1B/PCINT2)</text>
<text x="196.2" y="51.6">PB1(OC1A/PCINT1)</text>
<text x="218.3" y="50.3">15</text>
<text x="363.8" y="62" transform="rotate(-90 363.8 62)">2</text>
<text x="366.3" y="62" transform="rotate(-90 366.3 62)">1</text>
<text x="27.7" y="66.8">1</text>
<text x="27.7" y="71.9">3</text>
<text x="34" y="66.8">2</text>
<text x="34" y="71.9">4</text>
<text x="385.3" y="71.7">1</text>
<text x="114.2" y="77">4</text>
<text x="111.8" y="83.3">2</text>
<text x="111.8" y="80.8">3</text>
<text x="111.8" y="78.3">4</text>
<text x="114.2" y="82.1">2</text>
<text x="114.2" y="79.5">3</text>
<text x="111.8" y="85.9">1</text>
<text x="114.2" y="84.6">1</text>
<text x="34.4" y="112.5">5</text>
<text x="36.7" y="113.8">4</text>
<text x="36.7" y="111.3">5</text>
<text x="34.4" y="117.6">3</text>
<text x="34.4" y="115.1">4</text>
<text x="36.7" y="118.9">2</text>
<text x="36.7" y="116.4">3</text>
<text x="34.4" y="122.7">1</text>
<text x="34.4" y="120.2">2</text>
<text x="36.7" y="121.4">1</text>
<text x="363.8" y="129.3" transform="rotate(-90 363.8 129.3)">1</text>
<text x="366.3" y="129.3" transform="rotate(-90 366.3 129.3)">2</text>
<text x="363.8" y="143.3" transform="rotate(-90 363.8 143.3)">2</text>
<text x="366.3" y="143.3" transform="rotate(-90 366.3 143.3)">1</text>
<text x="381.8" y="140.6" transform="rotate(-90 381.8 140.6)">3</text>
<text x="384.3" y="140.6" transform="rotate(-90 384.3 140.6)">2</text>
<text x="386.9" y="140.6" transform="rotate(-90 386.9 140.6)">1</text>
<text x="383.1" y="146.8" transform="rotate(-90 383.1 146.8)">ISET</text>
<text x="385.6" y="146.8" transform="rotate(-90 385.6 146.8)">GND</text>
<text x="388.1" y="146.5" transform="rotate(-90 388.1 146.5)">OUT</text>
<text x="22.9" y="155.7">2</text>
<text x="25.3" y="154.5">2</text>
<text x="48" y="154.4">1</text>
<text x="64.5" y="154.4">4</text>
<text x="381.8" y="154.8" transform="rotate(-90 381.8 154.8)">4</text>
<text x="383.1" y="152.5" transform="rotate(-90 383.1 152.5)">EN</text>
<text x="386.9" y="154.8" transform="rotate(-90 386.9 154.8)">5</text>
<text x="388.1" y="152.5" transform="rotate(-90 388.1 152.5)">IN</text>
<text x="22.9" y="158.3">1</text>
<text x="25.3" y="157">1</text>
<text x="48" y="159.4">2</text>
<text x="64.5" y="159.4">3</text>
<text x="24" y="191.3">2</text>
<text x="46.7" y="191.2">1</text>
<text x="63.2" y="191.2">4</text>
<text x="21.7" y="195.1">1</text>
<text x="21.7" y="192.6">2</text>
<text x="24" y="193.8">1</text>
<text x="46.7" y="196.3">2</text>
<text x="63.2" y="196.3">3</text>
<text x="373.9" y="202.5" transform="rotate(-90 373.9 202.5)">1</text>
<text x="387.9" y="202.5" transform="rotate(-90 387.9 202.5)">1</text>
<text x="21.7" y="231.9">2</text>
<text x="24" y="233.2">1</text>
<text x="24" y="230.7">2</text>
<text x="45.5" y="230.6">1</text>
<text x="62" y="230.6">4</text>
<text x="21.7" y="234.5">1</text>
<text x="45.5" y="235.6">2</text>
<text x="62" y="235.6">3</text>
</g>
<g font-size="1.6" fill="#000080">
<text x="368" y="22.3">H5</text>
<text x="403.6" y="33.7">H11</text>
<text x="369.3" y="61.7">H6</text>
<text x="369.3" y="127.7">H13</text>
<text x="369.3" y="142.9">H14</text>
</g>
</svg>
